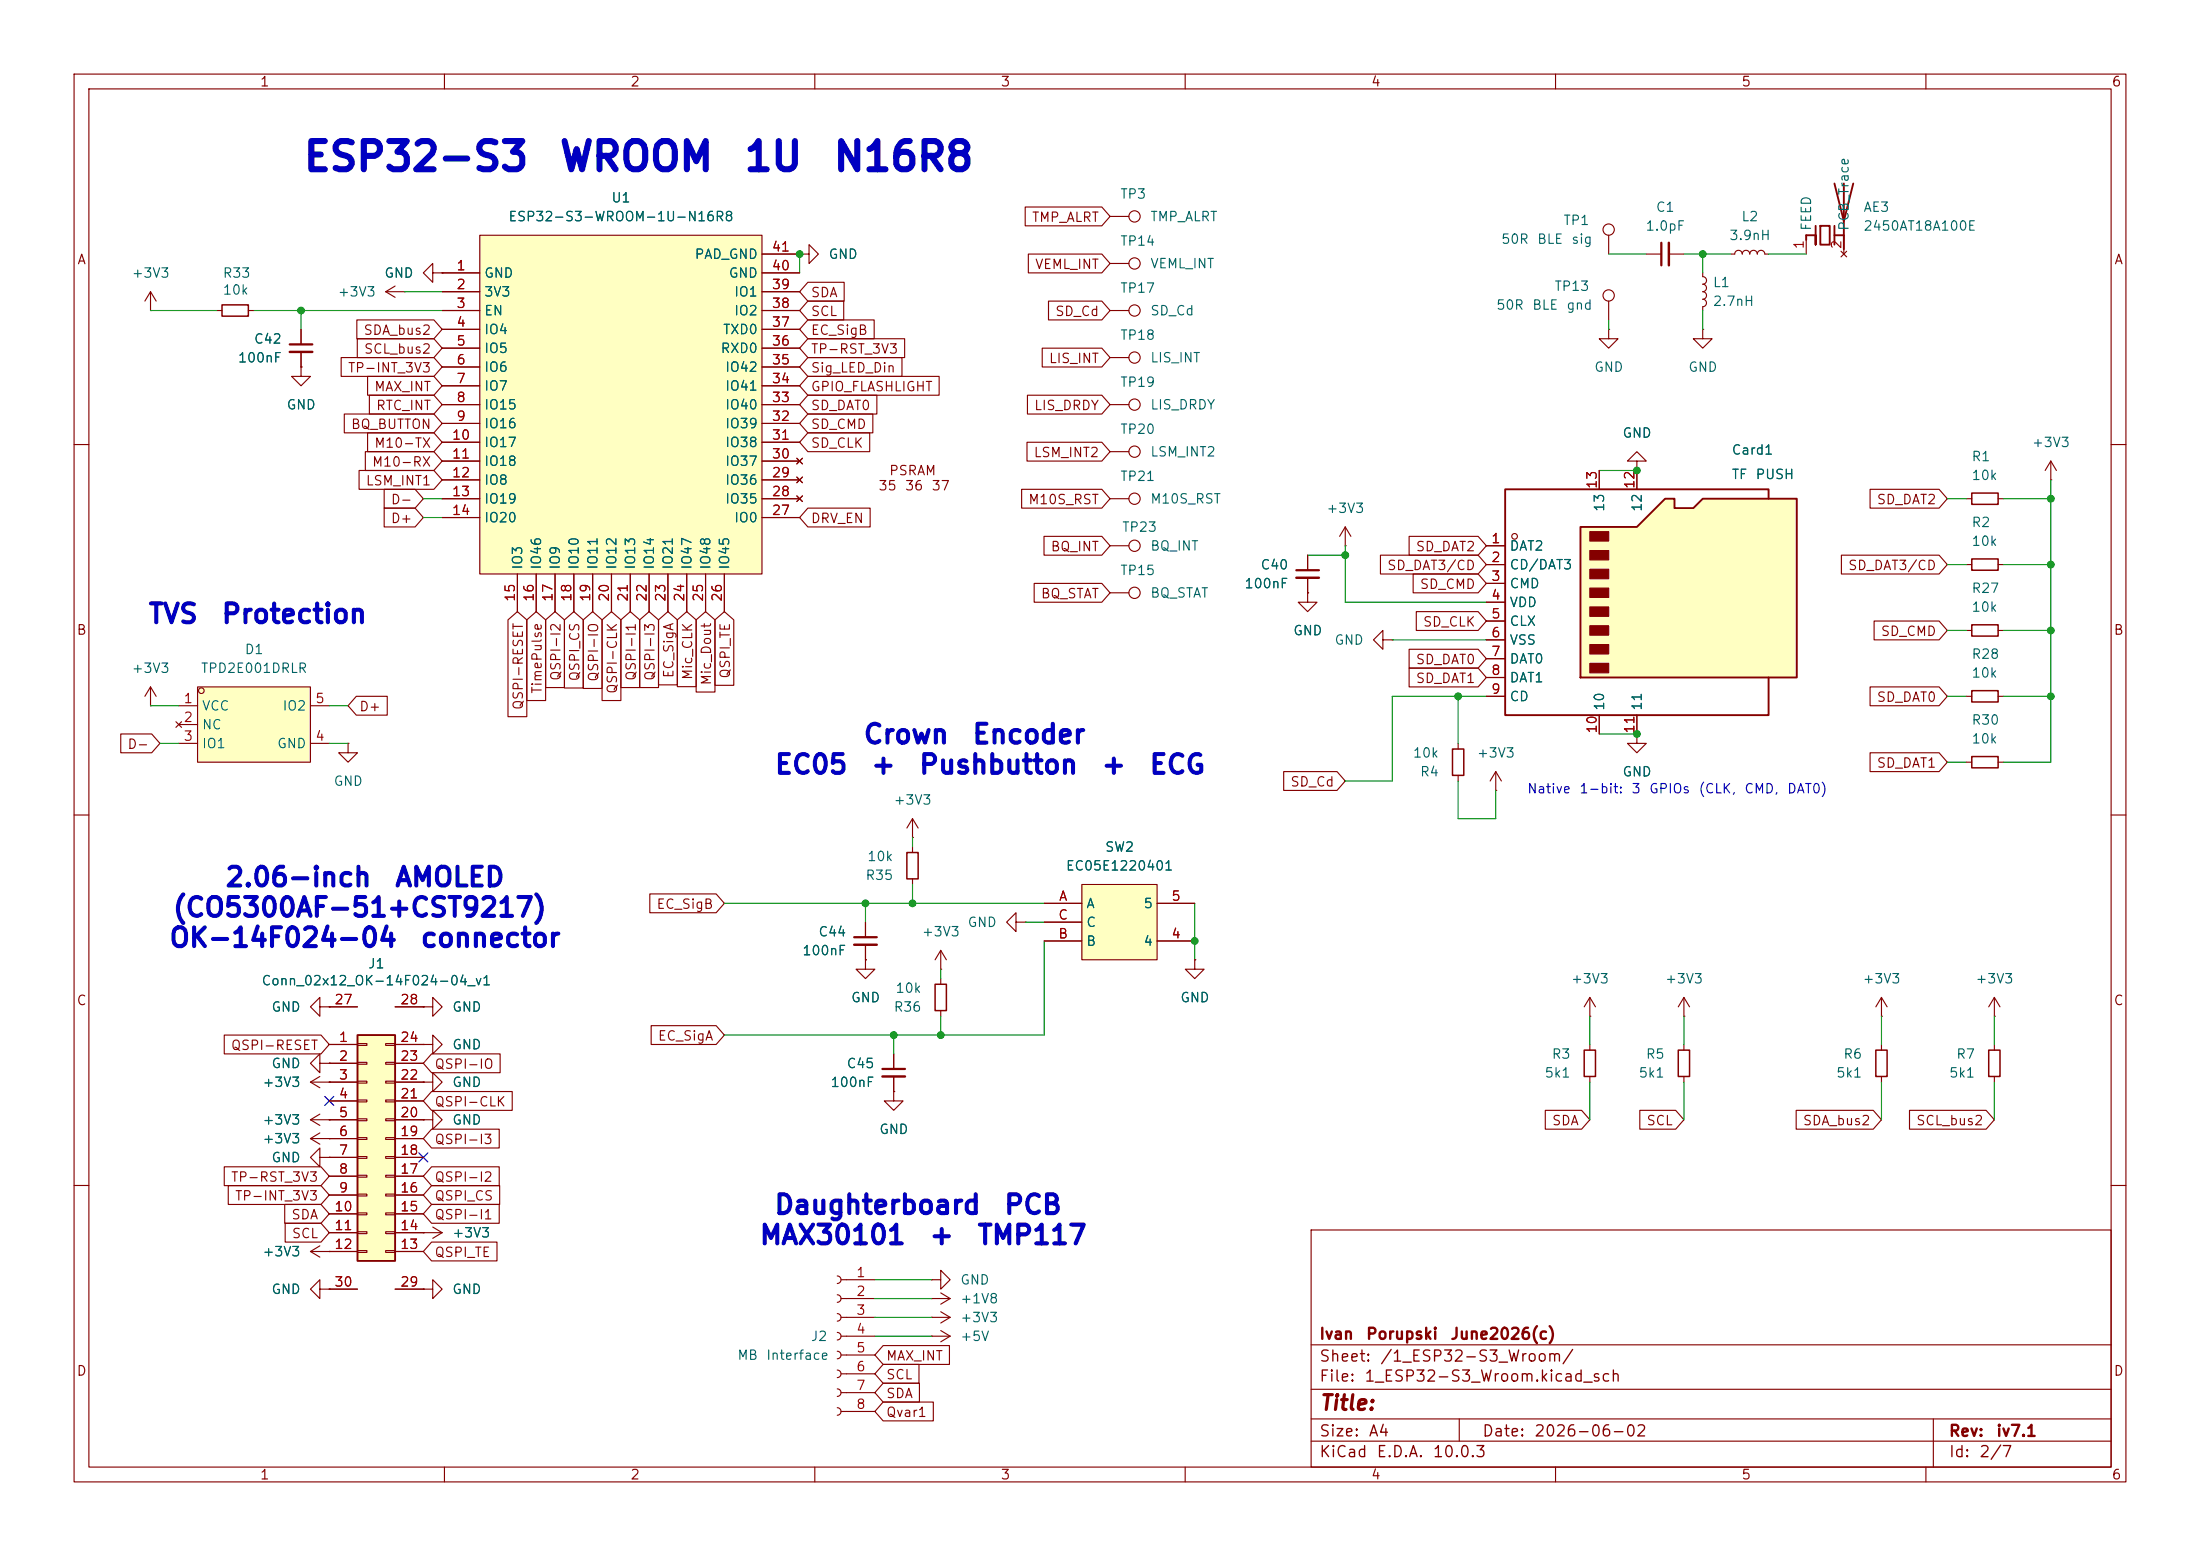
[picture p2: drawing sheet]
<svg xmlns="http://www.w3.org/2000/svg" width="297mm" height="210mm" viewBox="0 0 297 210" stroke-linecap="round" stroke-linejoin="round" font-family="sans-serif">
<g fill="none" stroke="#840000" stroke-width=".15">
<path d="M10 10h277v190h-277zM12 12h273v186h-273zM60 10v2M110 10v2M160 10v2M210 10v2M260 10v2M20.3 39.4l-.7 1.2M20.3 39.4l.8 1.2M20.3 39.4v2.5M52.1 39.4l1.2 .7M52.1 39.4h2.5"/>
<path d="M53.3 38.6l-1.2 .8M54.6 39.4h.1M149.9 29.2h2.5M149.9 35.6h2.5M222.2 34.3h2.1M225.3 34.3h2M20.3 41.9h.1M29.2 41.9h.8M33.5 41.9h.8M40.6 49.5v1.3h1.3l-1.3 1.3-1.2-1.3h1.2M40.6 49.5h.1M40.6 44.5v2"/>
<path d="M40.6 47.5v2M149.9 54.6h2.5M149.9 48.3h2.5M217.2 44.5v1.2h1.2l-1.2 1.3-1.3-1.3h1.3M217.2 44.5h.1M217.2 40.6v2.6M229.9 44.5v1.2h1.2l-1.2 1.3-1.3-1.3h1.3M229.9 44.5h.1M10 60h2M149.9 67.3h2.5M149.9 73.7h2.5M149.9 61h2.5"/>
<path d="M221 62.2h1.2l-1.2-1.2-1.3 1.2h1.3v1.3M221 63.5h.1M265.4 67.3h.8M265.4 76.2h.8M269.7 67.3h.8M269.7 76.2h.8M276.9 64.8h.1M276.9 62.2l-.8 1.3M276.9 62.2l.7 1.3M276.9 62.2v2.6M285 60h2M149.9 80h2.5"/>
<path d="M265.4 85.1h.8M269.7 85.1h.8M10 110h2M47 100.3v1.3h1.3l-1.3 1.3-1.3-1.3h1.3M47 100.3h.1M285 110h2M116.8 129.5v1.3h1.3l-1.3 1.3-1.2-1.3h1.2M116.8 129.5h.1M116.8 124.5v2M116.8 127.5v2M127 132.1v.7M127 136.4v.8"/>
<path d="M161.3 129.5v1.3h1.3l-1.3 1.3-1.3-1.3h1.3M161.3 129.5h.1M10 160h2M57.1 166.4h.1M57.1 166.4h2.6M58.4 165.6l1.3 .8M59.7 166.4l-1.3 .7M125.7 177.8h.1M125.7 177.8h2.6M127 177l1.3 .8M128.3 177.8l-1.3 .8M177 166h108v32h-108z"/>
<path d="M285 160h2M60 198v2M110 198v2M160 198v2M177 194.5h108M177 191.5h108M177 187.5h108M177 181.5h108M197 191.5v3M210 198v2M260 198v2M261 191.5v6.5"/>
<circle cx="153.2" cy="35.6" r=".76"/>
<circle cx="153.2" cy="29.2" r=".76"/>
<circle cx="217.2" cy="39.9" r=".76"/>
<circle cx="153.2" cy="54.6" r=".76"/>
<circle cx="153.2" cy="48.3" r=".76"/>
<circle cx="153.2" cy="67.3" r=".76"/>
<circle cx="153.2" cy="61" r=".76"/>
<circle cx="153.2" cy="73.7" r=".76"/>
<circle cx="153.2" cy="80" r=".76"/>
</g>
<path d="M224.3 32.8v3M39.1 46.5h3.1M115.3 126.5h3.1" fill="none" stroke="#840000" stroke-width=".3"/>
<path d="M225.3 32.8v3M39.1 47.5h3.1M115.3 127.5h3.1" fill="none" stroke="#840000" stroke-width=".33"/>
<path d="M30 41.1h3.5v1.6h-3.5zM266.2 66.5h3.5v1.6h-3.5zM266.2 75.4h3.5v1.6h-3.5zM266.2 84.3h3.5v1.6h-3.5zM126.2 132.8h1.6v3.6h-1.6z" fill="none" stroke="#840000" stroke-width=".2"/>
<path d="M146 119.4h10.2v10.1h-10.2z" fill="#ffffc2"/>
<g fill="none" stroke="#840000" stroke-width=".15">
<path d="M149.9 41.9h2.5M146 119.4h10.2v10.1h-10.2zM141 127h5M141 121.9h5M141 124.5h5M156.2 127h5.1M156.2 121.9h5.1M120.6 147.3v1.3h1.3l-1.3 1.3-1.2-1.3h1.2M120.6 147.3h.1M120.6 142.2v2.1M120.6 145.3v2M113 172.2a.51 .51 0 0 1 .5 .5 .51 .51 0 0 1-.5 .5"/>
<path d="M113 174.8a.51 .51 0 0 1 .5 .5 .51 .51 0 0 1-.5 .5M113 177.3a.51 .51 0 0 1 .5 .5 .51 .51 0 0 1-.5 .5M113 179.8a.51 .51 0 0 1 .5 .5 .51 .51 0 0 1-.5 .5M113.5 172.7h4.6M113.5 175.3h4.6M113.5 177.8h4.6M125.7 172.7h1.3v-1.2l1.3 1.2-1.3 1.3v-1.3M125.7 172.7h.1M125.7 175.3h.1M125.7 175.3h2.6M127 174.5l1.3 .8M127 179.6l1.3 .7"/>
<path d="M128.3 175.3l-1.3 .7M113 182.4a.51 .51 0 0 1 .5 .5 .51 .51 0 0 1-.5 .5M113 184.9a.51 .51 0 0 1 .5 .5 .51 .51 0 0 1-.5 .5M113 187.5a.51 .51 0 0 1 .5 .5 .51 .51 0 0 1-.5 .5M113 190a.51 .51 0 0 1 .5 .5 .51 .51 0 0 1-.5 .5M113.5 180.3h4.6M113.5 182.9h4.6M113.5 185.4h4.6M113.5 188h4.6M113.5 190.5h4.6M125.7 180.3h.1M125.7 180.3h2.6"/>
<path d="M128.3 180.3l-1.3 .8"/>
<circle cx="153.2" cy="41.9" r=".76"/>
</g>
<path d="M119.1 144.3h3.1" fill="none" stroke="#840000" stroke-width=".3"/>
<path d="M119.1 145.3h3.1" fill="none" stroke="#840000" stroke-width=".33"/>
<path d="M64.8 31.8h38.1v45.7h-38.1z" fill="#ffffc2"/>
<g fill="none" stroke="#840000" stroke-width=".15">
<path d="M58.4 36.8v-1.2l-1.3 1.2 1.3 1.3v-1.3h1.3M59.7 36.8h.1M59.7 36.8h5.1M59.7 39.4h5.1M64.8 31.8h38.1v45.7h-38.1zM102.9 36.8h5M102.9 39.4h5M102.9 34.3h5M107.9 34.3h1.3v-1.3l1.3 1.3-1.3 1.3v-1.3M107.9 34.3h.1M217.2 31.8v2.5M229.9 36.8v.5a.51 .51 0 0 1 .5 .5 .51 .51 0 0 1-.5 .6"/>
<path d="M229.9 38.4a.51 .51 0 0 1 .5 .5 .51 .51 0 0 1-.5 .5M229.9 39.4a.51 .51 0 0 1 .5 .5 .51 .51 0 0 1-.5 .5 .5 .5 0 0 1 .5 .5 .5 .5 0 0 1-.5 .5M233.7 34.3h.5a.51 .51 0 0 1 .5-.5 .51 .51 0 0 1 .5 .5 .51 .51 0 0 1 .5-.5 .51 .51 0 0 1 .5 .5 .51 .51 0 0 1 .5-.5 .51 .51 0 0 1 .5 .5 .51 .51 0 0 1 .5-.5 .51 .51 0 0 1 .6 .5h.5M243.8 31.8v2.5M248.5 33.9l.8 .8M248.9 31.8v2.5M249.3 33.9l-.8 .8M59.7 41.9h5.1M59.7 44.5h5.1M59.7 47h5.1M59.7 49.5h5.1M59.7 52.1h5.1"/>
<path d="M59.7 54.6h5.1M59.7 57.2h5.1M59.7 59.7h5.1M102.9 41.9h5M102.9 44.5h5M102.9 47h5M102.9 49.5h5M102.9 52.1h5M102.9 54.6h5M102.9 57.2h5M102.9 59.7h5M229.9 41.4v.5"/>
<path d="M59.7 62.2h5.1M59.7 64.8h5.1M59.7 67.3h5.1M59.7 69.9h5.1M69.8 77.5v5.1M72.4 77.5v5.1M74.9 77.5v5.1M77.5 77.5v5.1M80 77.5v5.1M82.5 77.5v5.1M85.1 77.5v5.1M87.6 77.5v5.1"/>
<path d="M90.2 77.5v5.1M92.7 77.5v5.1M95.2 77.5v5.1M97.8 77.5v5.1M102.9 62.2h5M102.9 64.8h5M102.9 67.3h5M102.9 69.9h5M107.6 66.9l.7 .8M107.6 64.4l.7 .8M107.6 61.8l.7 .8M108.3 66.9l-.7 .8"/>
<path d="M108.3 64.4l-.7 .8M108.3 61.8l-.7 .8M123.2 113h.1M123.2 110.5v2.5M123.2 114.3v.8M123.2 118.6v.8M123.2 110.5l-.8 1.3M123.2 110.5l.8 1.3M127 130.8h.1M127 128.3l-.8 1.2M127 128.3l.8 1.2M127 128.3v2.5"/>
<path d="M137.2 124.5v-1.3l-1.3 1.3 1.3 1.2v-1.2h1.2M138.4 124.5h.1M214.6 137.2h.1M214.6 134.6l-.7 1.3M214.6 134.6l.8 1.3M214.6 134.6v2.6"/>
<circle cx="217.2" cy="31" r=".76"/>
</g>
<path d="M122.4 115.1h1.6v3.5h-1.6z" fill="none" stroke="#840000" stroke-width=".2"/>
<path d="M245.1 30.5v2.5v-1.2h-1.3v.6M245.7 30.5h1.3v2.5h-1.3zM247.6 24.8l1.3 5 1.3-5M247.6 31.8h1.3M247.6 30.5v2.5M248.9 24.8v8.9" fill="none" stroke="#840000" stroke-width=".25"/>
<path d="M48.3 139.7h5v30.5h-5z" fill="#ffffc2"/>
<path d="M48.3 139.7h5v30.5h-5z" fill="none" stroke="#840000" stroke-width=".25"/>
<g fill="none" stroke="#840000" stroke-width=".15">
<path d="M186.7 86.4v-1.3l-1.3 1.3 1.3 1.2v-1.2h1.3M188 86.4h.1M221 99.1v1.2h1.2l-1.2 1.3-1.3-1.3h1.3M221 99.1h.1M196.8 100.3v.8M196.8 104.6v.8M201.9 106.7h.1M201.9 104.1l-.7 1.3M201.9 104.1l.8 1.3M201.9 104.1v2.6M43.2 135.9v-1.3l-1.3 1.3 1.3 1.3v-1.3h1.2M44.4 135.9h.1"/>
<path d="M44.4 135.9h3.9M53.3 135.9h3.8M41.9 146.1h6.4M41.9 151.1h6.4M41.9 153.7h6.4M41.9 146.1l1.3 .7M41.9 153.7l1.3 .7M41.9 151.1l1.3 .8M43.2 143.5v-1.3l-1.3 1.3 1.3 1.3v-1.3h1.2M43.2 156.2v-1.3l-1.3 1.3 1.3 1.3v-1.3h1.2M43.2 145.3l-1.3 .8M43.2 152.9l-1.3 .8"/>
<path d="M43.2 150.4l-1.3 .7M44.4 143.5h.1M44.4 146.1h.1M44.4 153.7h.1M44.4 156.2h.1M44.4 151.1h.1M44.4 141h3.9M44.4 143.5h3.9M44.4 148.6h3.9M44.4 156.2h3.9M44.4 158.8h3.9M48.3 140.8h1.2v.3h-1.2z"/>
<path d="M48.3 143.4h1.2v.2h-1.2zM48.3 145.9h1.2v.3h-1.2zM48.3 148.5h1.2v.2h-1.2zM48.3 151h1.2v.3h-1.2zM48.3 153.5h1.2v.3h-1.2zM48.3 156.1h1.2v.2h-1.2zM48.3 158.6h1.2v.3h-1.2zM52.1 140.8h1.2v.3h-1.2zM52.1 143.4h1.2v.2h-1.2zM52.1 145.9h1.2v.3h-1.2zM52.1 148.5h1.2v.2h-1.2zM52.1 151h1.2v.3h-1.2z"/>
<path d="M52.1 153.5h1.2v.3h-1.2zM52.1 156.1h1.2v.2h-1.2zM52.1 158.6h1.2v.3h-1.2zM53.3 141h3.8M53.3 143.5h3.8M53.3 146.1h3.8M53.3 148.6h3.8M53.3 151.1h3.8M53.3 153.7h3.8M53.3 156.2h3.8M53.3 158.8h3.8M44.4 161.3h3.9"/>
<path d="M44.4 163.8h3.9M44.4 166.4h3.9M44.4 168.9h3.9M44.4 174h3.9M48.3 161.2h1.2v.2h-1.2zM48.3 163.7h1.2v.3h-1.2zM48.3 166.2h1.2v.3h-1.2zM48.3 168.8h1.2v.2h-1.2zM52.1 161.2h1.2v.2h-1.2zM52.1 163.7h1.2v.3h-1.2zM52.1 166.2h1.2v.3h-1.2zM52.1 168.8h1.2v.2h-1.2z"/>
<path d="M53.3 161.3h3.8M53.3 163.8h3.8M53.3 166.4h3.8M53.3 168.9h3.8M53.3 174h3.8M57.1 174h1.3v-1.3l1.3 1.3-1.3 1.3v-1.3M57.1 174h.1"/>
</g>
<path d="M196.1 101.1h1.5v3.5h-1.5z" fill="none" stroke="#840000" stroke-width=".2"/>
<path d="M213.4 71.1h7.6l3.8-3.8h1.3v1.3h2.5l1.3-1.3h12.7v24.1h-29.2z" fill="#ffffc2"/>
<g fill="none" stroke="#840000" stroke-width=".15">
<path d="M176.5 74.9v2.1M176.5 78v2M181.6 73.7h.1M181.6 71.1l-.8 1.3M181.6 71.1l.8 1.3M181.6 71.1v2.6M200.7 73.7h2.5M200.7 76.2h2.5M200.7 78.7h2.5M215.9 63.5v2.5M221 63.5v2.5M176.5 80v1.3h1.3l-1.3 1.3-1.2-1.3h1.2"/>
<path d="M176.5 80h.1M200.7 81.3h2.5M200.7 83.8h2.5M200.7 86.4h2.5M200.7 88.9h2.5M200.7 91.4h2.5M200.7 94h2.5M215.9 96.5v2.6M221 96.5v2.6M265.4 94h.8M269.7 94h.8M265.4 102.9h.8"/>
<path d="M269.7 102.9h.8M57.1 135.9h1.3v-1.3l1.3 1.3-1.3 1.3v-1.3M57.1 135.9h.1M227.3 137.2h.1M227.3 134.6l-.7 1.3M227.3 134.6l.8 1.3M227.3 134.6v2.6M254 137.2h.1M254 134.6l-.8 1.3M254 134.6l.8 1.3M254 134.6v2.6M269.2 137.2h.1"/>
<path d="M269.2 134.6v2.6M269.2 134.6l-.7 1.3M269.2 134.6l.8 1.3M57.1 151.1h1.3v-1.2l1.3 1.2-1.3 1.3v-1.3M57.1 151.1h.1M214.6 141v.7M214.6 145.3v.8M227.3 141v.7M227.3 145.3v.8M254 141v.7M254 145.3v.8M269.2 141v.7"/>
<path d="M269.2 145.3v.8"/>
<circle cx="204.5" cy="72.4" r=".38"/>
</g>
<path d="M213.4 71.1h7.6l3.8-3.8h1.3v1.3h2.5l1.3-1.3h12.7v24.1h-29.2zM238.8 67.3v-1.3h-35.6v30.5h35.6v-5.1" fill="none" stroke="#840000" stroke-width=".25"/>
<g fill="#840000" stroke="#840000" stroke-width=".15">
<path d="M214.6 71.8h2.6v1.2h-2.6z"/>
<path d="M214.6 74.3h2.6v1.3h-2.6z"/>
<path d="M214.6 76.8h2.6v1.3h-2.6z"/>
<path d="M214.6 79.4h2.6v1.2h-2.6z"/>
<path d="M214.6 81.9h2.6v1.3h-2.6z"/>
<path d="M214.6 84.5h2.6v1.2h-2.6z"/>
<path d="M214.6 87h2.6v1.3h-2.6z"/>
<path d="M214.6 89.5h2.6v1.3h-2.6z"/>
</g>
<path d="M266.2 93.2h3.5v1.5h-3.5zM266.2 102.1h3.5v1.5h-3.5zM213.9 141.7h1.5v3.6h-1.5zM226.6 141.7h1.5v3.6h-1.5zM253.2 141.7h1.6v3.6h-1.6zM268.5 141.7h1.5v3.6h-1.5z" fill="none" stroke="#840000" stroke-width=".2"/>
<path d="M175 77h3.1" fill="none" stroke="#840000" stroke-width=".3"/>
<path d="M175 78h3.1" fill="none" stroke="#840000" stroke-width=".33"/>
<path d="M26.7 92.7h15.2v10.2h-15.2z" fill="#ffffc2"/>
<g fill="none" stroke="#840000" stroke-width=".15">
<path d="M59.7 36.8h.1M59.7 36.8h5.1M59.7 39.4h5.1M102.9 36.8h5M102.9 39.4h5M102.9 34.3h5M107.9 34.3h.1M109.1 38.1h4.9v2.5h-4.9l-1.2-1.2zM138.4 27.9h10.3l1.2 1.3-1.2 1.3h-10.3zM138.8 34.3h9.9l1.2 1.3-1.2 1.2h-9.9zM40.6 49.5h.1M40.6 44.5v2"/>
<path d="M40.6 47.5v2M46.1 48.3h12.5l1.1 1.2-1.1 1.3h-12.5zM46.5 55.9h12.1l1.1 1.3-1.1 1.2h-12.1zM48.2 43.2h10.4l1.1 1.3-1.1 1.2h-10.4zM48.2 45.7h10.4l1.1 1.3-1.1 1.3h-10.4zM49.6 50.8h9l1.1 1.3-1.1 1.2h-9zM49.6 58.4h9l1.1 1.3-1.1 1.3h-9zM49.9 53.3h8.7l1.1 1.3-1.1 1.3h-8.7zM59.7 41.9h5.1M59.7 44.5h5.1M59.7 47h5.1M59.7 49.5h5.1"/>
<path d="M59.7 52.1h5.1M59.7 54.6h5.1M59.7 57.2h5.1M59.7 59.7h5.1M102.9 41.9h5M102.9 44.5h5M102.9 47h5M102.9 49.5h5M102.9 52.1h5M102.9 54.6h5M102.9 57.2h5M102.9 59.7h5"/>
<path d="M109.1 45.7h13v2.6h-13l-1.2-1.3zM109.1 50.8h17.7v2.5h-17.7l-1.2-1.2zM109.1 48.3h12.7v2.5h-12.7l-1.2-1.3zM109.1 40.6h4.8v2.6h-4.8l-1.2-1.3zM109.1 55.9h8.7v2.5h-8.7l-1.2-1.2zM109.1 53.3h9.3v2.6h-9.3l-1.2-1.3zM109.1 58.4h8.3v2.6h-8.3l-1.2-1.3zM109.1 43.2h8.9v2.5h-8.9l-1.2-1.2zM138.6 59.7h10.1l1.2 1.3-1.2 1.2h-10.1zM138.7 53.3h10l1.2 1.3-1.2 1.3h-10zM140.7 47h8l1.2 1.3-1.2 1.2h-8zM141.5 40.6h7.2l1.2 1.3-1.2 1.3h-7.2z"/>
<path d="M48.5 63.5h10.1l1.1 1.3-1.1 1.2h-10.1zM49.3 61h9.3l1.1 1.2-1.1 1.3h-9.3zM51.9 68.6h4.1l1.1 1.3-1.1 1.2h-4.1zM51.9 66h4.1l1.1 1.3-1.1 1.3h-4.1zM59.7 62.2h5.1M59.7 64.8h5.1M59.7 67.3h5.1M59.7 69.9h5.1M69.8 77.5v5.1M72.4 77.5v5.1M74.9 77.5v5.1M77.5 77.5v5.1"/>
<path d="M80 77.5v5.1M82.5 77.5v5.1M85.1 77.5v5.1M87.6 77.5v5.1M90.2 77.5v5.1M92.7 77.5v5.1M95.2 77.5v5.1M97.8 77.5v5.1M102.9 62.2h5M102.9 64.8h5M102.9 67.3h5M102.9 69.9h5"/>
<path d="M107.6 66.9l.7 .8M107.6 64.4l.7 .8M107.6 61.8l.7 .8M108.3 66.9l-.7 .8M108.3 64.4l-.7 .8M108.3 61.8l-.7 .8M109.1 68.6h8.4v2.5h-8.4l-1.2-1.2zM137.9 66h10.8l1.2 1.3-1.2 1.3h-10.8zM139.6 78.7h9.1l1.2 1.3-1.2 1.3h-9.1zM140.9 72.4h7.8l1.2 1.3-1.2 1.2h-7.8zM176.5 74.9v2.1M176.5 78v2"/>
<path d="M186.4 74.9h13.1l1.2 1.3-1.2 1.3h-13.1zM190.2 72.4h9.3l1.2 1.3-1.2 1.2h-9.3zM190.8 77.5h8.7l1.2 1.2-1.2 1.3h-8.7zM200.7 73.7h2.5M200.7 76.2h2.5M200.7 78.7h2.5M215.9 63.5v2.5M221 63.5h.1M221 63.5v2.5M248.6 74.9h13.2l1.1 1.3-1.1 1.3h-13.2zM252.5 66h9.3l1.1 1.3-1.1 1.3h-9.3zM16.3 99.1h4.2l1.1 1.2-1.1 1.3h-4.2z"/>
<path d="M20.3 95.3h.1M20.3 92.7l-.7 1.3M20.3 92.7l.8 1.3M20.3 92.7v2.6M23.7 97.4l.8 .8M24.1 95.3h2.6M24.1 97.8h2.6M24.5 97.4l-.8 .8M26.7 92.7h15.2v10.2h-15.2zM41.9 95.3h2.5M48.1 94h4.2v2.5h-4.2l-1.1-1.2zM68.6 83.7l1.2-1.1 1.3 1.1v13h-2.5z"/>
<path d="M71.1 83.7l1.3-1.1 1.3 1.1v10.9h-2.6zM73.7 83.7l1.2-1.1 1.3 1.1v9.1h-2.5zM76.2 83.7l1.3-1.1 1.2 1.1v9.2h-2.5zM78.7 83.7l1.3-1.1 1.3 1.1v9.2h-2.6zM81.3 83.7l1.2-1.1 1.3 1.1v10.9h-2.5zM83.8 83.7l1.3-1.1 1.3 1.1v9.1h-2.6zM86.4 83.7l1.2-1.1 1.3 1.1v9.1h-2.5zM88.9 83.7l1.3-1.1 1.2 1.1v8.7h-2.5zM91.4 83.7l1.3-1.1 1.3 1.1v9h-2.6zM94 83.7l1.2-1.1 1.3 1.1v9.7h-2.5zM96.5 83.7l1.3-1.1 1.3 1.1v8.8h-2.6zM176.5 80h.1"/>
<path d="M190.2 87.6h9.3l1.2 1.3-1.2 1.3h-9.3zM190.2 90.2h9.3l1.2 1.2-1.2 1.3h-9.3zM191.2 82.5h8.3l1.2 1.3-1.2 1.3h-8.3zM200.7 81.3h2.5M200.7 83.8h2.5M200.7 86.4h2.5M200.7 88.9h2.5M200.7 91.4h2.5M200.7 94h2.5M215.9 96.5v2.6M221 99.1h.1M221 96.5v2.6"/>
<path d="M252.5 92.7h9.3l1.1 1.3-1.1 1.3h-9.3zM253 83.8h8.8l1.1 1.3-1.1 1.3h-8.8zM24.1 100.3h2.6M41.9 100.3h2.5M173.3 104.1h7.2l1.1 1.3-1.1 1.3h-7.2zM252.5 101.6h9.3l1.1 1.3-1.1 1.2h-9.3zM30.3 139.7h13l1.1 1.3-1.1 1.2h-13zM44.4 135.9h.1M44.4 135.9h3.9M53.3 135.9h3.8M57.1 135.9h.1M87.7 120.6h9l1.1 1.3-1.1 1.3h-9z"/>
<path d="M87.9 138.4h8.8l1.1 1.3-1.1 1.3h-8.8zM116.8 129.5h.1M116.8 124.5v2M116.8 127.5v2M141 127h5M141 121.9h5M141 124.5h5M156.2 127h5.1M156.2 121.9h5.1M161.3 129.5h.1M30.3 157.5h13l1.1 1.3-1.1 1.2h-13zM44.4 143.5h.1"/>
<path d="M44.4 146.1h.1M44.4 153.7h.1M44.4 156.2h.1M44.4 151.1h.1M44.4 141h3.9M44.4 143.5h3.9M44.4 146.1h3.9M44.4 148.6h3.9M44.4 151.1h3.9M44.4 153.7h3.9M44.4 156.2h3.9M44.4 158.8h3.9"/>
<path d="M53.3 141h3.8M53.3 143.5h3.8M53.3 146.1h3.8M53.3 148.6h3.8M53.3 151.1h3.8M53.3 153.7h3.8M53.3 156.2h3.8M53.3 158.8h3.8M57.1 141h1.3v-1.3l1.3 1.3-1.3 1.2v-1.2M57.1 141h.1M57.1 146.1h1.3v-1.3l1.3 1.3-1.3 1.2v-1.2M57.1 146.1h.1"/>
<path d="M57.1 151.1h.1M58.3 142.2h9.2v2.6h-9.2l-1.2-1.3zM58.3 152.4h9.1v2.5h-9.1l-1.2-1.2zM58.3 157.5h9.1v2.5h-9.1l-1.2-1.2zM58.3 147.3h10.9v2.6h-10.9l-1.2-1.3zM120.6 147.3h.1M120.6 142.2v2.1M120.6 145.3v2M208.6 149.9h4.9l1.1 1.2-1.1 1.3h-4.9zM221.4 149.9h4.8l1.1 1.2-1.1 1.3h-4.8zM242.5 149.9h10.4l1.1 1.2-1.1 1.3h-10.4zM257.8 149.9h10.3l1.1 1.2-1.1 1.3h-10.3z"/>
<path d="M30.8 160h12.5l1.1 1.3-1.1 1.3h-12.5zM38.4 162.6h4.9l1.1 1.2-1.1 1.3h-4.9zM38.5 165.1h4.8l1.1 1.3-1.1 1.2h-4.8zM41.9 168.9l1.3 .8M41.9 168.9h6.4M43.2 174v-1.3l-1.3 1.3 1.3 1.3v-1.3h1.2M43.2 168.1l-1.3 .8M44.4 174h.1M44.4 168.9h.1M44.4 161.3h3.9M44.4 163.8h3.9M44.4 166.4h3.9"/>
<path d="M44.4 174h3.9M53.3 168.9h3.8M53.3 161.3h3.8M53.3 163.8h3.8M53.3 166.4h3.8M53.3 174h3.8M57.1 166.4h.1M57.1 174h.1M58.3 167.6h8.8v2.6h-8.8l-1.2-1.3zM58.3 160h9.2v2.6h-9.2l-1.2-1.3zM58.3 162.6h9.1v2.5h-9.1l-1.2-1.3zM119.2 181.6h9v2.6h-9l-1.1-1.3z"/>
<path d="M119.2 184.1h4.9v2.6h-4.9l-1.1-1.3zM119.2 186.7h4.9v2.5h-4.9l-1.1-1.2zM119.2 189.2h6.8v2.6h-6.8l-1.1-1.3z"/>
<circle cx="27.2" cy="93.2" r=".38"/>
</g>
<g fill="none" stroke="#009600" stroke-width=".15">
<path d="M54.6 39.4h5.1M107.9 34.3v2.5M217.2 34.3h5M227.3 34.3h6.4M229.9 34.3v2.5M238.8 34.3h5M20.3 41.9h8.9M34.3 41.9h25.4M40.6 41.9v2.6M217.2 43.2v1.3M229.9 41.9v2.6M57.1 67.3h2.6"/>
<path d="M57.1 69.9h2.6M176.5 74.9h5.1M181.6 73.7v7.6h19.1M215.9 63.5h5.1M262.9 67.3h2.5M262.9 76.2h2.5M270.5 67.3h6.4M270.5 76.2h6.4M276.9 64.8v38.1h-6.4M20.3 95.3h3.8M44.4 95.3h2.6M188 86.4h12.7"/>
<path d="M196.8 94v6.3M200.7 94h-12.7v11.4h-6.4M215.9 99.1h5.1M262.9 94h2.5M262.9 85.1h2.5M270.5 94h6.4M270.5 85.1h6.4M21.6 100.3h2.5M44.4 100.3h2.6M123.2 113v1.3M123.2 119.4v2.5M196.8 105.4v5.1h5.1v-3.8"/>
<path d="M262.9 102.9h2.5M97.8 121.9h43.2M116.8 121.9v2.6M120.6 139.7v2.5M127 130.8v1.3M127 137.2v2.5M138.4 124.5h2.6M141 127v12.7h-43.2M161.3 121.9v7.6M214.6 137.2v3.8M227.3 137.2v3.8M254 137.2v3.8"/>
<path d="M269.2 137.2v3.8M214.6 146.1v5M227.3 146.1v5M254 146.1v5M269.2 146.1v5M118.1 172.7h7.6M118.1 175.3h7.6M118.1 177.8h7.6M118.1 180.3h7.6"/>
</g>
<path d="M43.8 148l1.3 1.2M45.1 148l-1.3 1.2M56.5 155.6l1.3 1.2M57.8 155.6l-1.3 1.2" fill="none" stroke="#000084" stroke-width=".15"/>
<g fill="#009600" stroke="#009600" stroke-width=".14">
<circle cx="196.8" cy="94" r=".46"/>
<circle cx="181.6" cy="74.9" r=".46"/>
<circle cx="221" cy="63.5" r=".46"/>
<circle cx="221" cy="99.1" r=".46"/>
<circle cx="40.6" cy="41.9" r=".46"/>
<circle cx="276.9" cy="76.2" r=".46"/>
<circle cx="276.9" cy="85.1" r=".46"/>
<circle cx="276.9" cy="67.3" r=".46"/>
<circle cx="229.9" cy="34.3" r=".46"/>
<circle cx="127" cy="139.7" r=".46"/>
<circle cx="120.6" cy="139.7" r=".46"/>
<circle cx="161.3" cy="127" r=".46"/>
<circle cx="123.2" cy="121.9" r=".46"/>
<circle cx="116.8" cy="121.9" r=".46"/>
<circle cx="107.9" cy="34.3" r=".46"/>
<circle cx="276.9" cy="94" r=".46"/>
</g>
<g font-size="3.8" fill="#0000c2">
<text x="40.7" y="24">ESP32-S3</text>
<text x="75.3" y="24">WROOM</text>
<text x="100.2" y="24">1U</text>
<text x="112.3" y="24">N16R8</text>
</g>
<g font-size="2.5" fill="#0000c2">
<text x="19.9" y="84.8">TVS</text>
<text x="29.7" y="84.8">Protection</text>
<text x="116.4" y="101">Crown</text>
<text x="131.1" y="101">Encoder</text>
<text x="104.4" y="105.1">EC05</text>
<text x="117.4" y="105.1">+</text>
<text x="123.9" y="105.1">Pushbutton</text>
<text x="148.5" y="105.1">+</text>
<text x="155" y="105.1">ECG</text>
<text x="23.2" y="124.4">(CO5300AF-51+CST9217)</text>
<text x="30.2" y="120.3">2.06-inch</text>
<text x="53.2" y="120.3">AMOLED</text>
<text x="22.7" y="128.5">OK-14F024-04</text>
<text x="56.6" y="128.5">connector</text>
<text x="104.4" y="164.5">Daughterboard</text>
<text x="135.4" y="164.5">PCB</text>
<text x="102.4" y="168.6">MAX30101</text>
<text x="125.3" y="168.6">+</text>
<text x="131.8" y="168.6">TMP117</text>
</g>
<text font-size="2" fill="#840000" x="178" y="190.8">Title:</text>
<g font-size="1.5" fill="#840000">
<text x="178" y="184.2">Sheet:</text>
<text x="178" y="181.2">Ivan</text>
<text x="184.3" y="181.2">Porupski</text>
<text x="186.2" y="184.2">/1_ESP32-S3_Wroom/</text>
<text x="195.7" y="181.2">June2026(c)</text>
<text x="178" y="186.9">File:</text>
<text x="184.1" y="186.9">1_ESP32-S3_Wroom.kicad_sch</text>
<text x="178" y="197.1">KiCad</text>
<text x="178" y="194.3">Size:</text>
<text x="184.7" y="194.3">A4</text>
<text x="185.7" y="197.1">E.D.A.</text>
<text x="193.3" y="197.1">10.0.3</text>
<text x="200" y="194.3">Date:</text>
<text x="207" y="194.3">2026-06-02</text>
<text x="263" y="194.3">Rev:</text>
<text x="263" y="197.1">Id:</text>
<text x="267.1" y="197.1">2/7</text>
<text x="269.4" y="194.3">iv7.1</text>
</g>
<g font-size="1.3" fill="#840000">
<text x="35" y="12">1</text>
<text x="85" y="12">2</text>
<text x="135" y="12">3</text>
<text x="185" y="12">4</text>
<text x="235" y="12">5</text>
<text x="285" y="12">6</text>
<text x="10.3" y="36">A</text>
<text x="139.2" y="30.3">TMP_ALRT</text>
<text x="285.3" y="36">A</text>
<text x="109.4" y="40.4">SDA</text>
<text x="139.6" y="36.6">VEML_INT</text>
<text x="49" y="45.5">SDA_bus2</text>
<text x="109.4" y="43">SCL</text>
<text x="109.4" y="45.5">EC_SigB</text>
<text x="142.4" y="43">SD_Cd</text>
<text x="46.9" y="50.6">TP-INT_3V3</text>
<text x="49" y="48.1">SCL_bus2</text>
<text x="50.4" y="53.1">MAX_INT</text>
<text x="109.4" y="48.1">TP-RST_3V3</text>
<text x="109.4" y="53.1">GPIO_FLASHLIGHT</text>
<text x="109.4" y="50.6">Sig_LED_Din</text>
<text x="141.5" y="49.3">LIS_INT</text>
<text x="47.3" y="58.2">BQ_BUTTON</text>
<text x="50.7" y="55.7">RTC_INT</text>
<text x="109.4" y="58.2">SD_CMD</text>
<text x="109.4" y="55.7">SD_DAT0</text>
<text x="139.5" y="55.7">LIS_DRDY</text>
<text x="49.3" y="65.8">LSM_INT1</text>
<text x="50.1" y="63.3">M10-RX</text>
<text x="50.4" y="60.8">M10-TX</text>
<text x="109.4" y="60.8">SD_CLK</text>
<text x="119.9" y="64.5">PSRAM</text>
<text x="139.5" y="62">LSM_INT2</text>
<text x="52.7" y="70.9">D+</text>
<text x="52.7" y="68.4">D-</text>
<text x="109.4" y="70.9">DRV_EN</text>
<text x="118.5" y="66.5">35</text>
<text x="122.1" y="66.5">36</text>
<text x="125.7" y="66.5">37</text>
<text x="138.7" y="68.4">M10S_RST</text>
<text x="253.3" y="68.4">SD_DAT2</text>
<text x="141.8" y="74.7">BQ_INT</text>
<text x="187.2" y="77.3">SD_DAT3/CD</text>
<text x="191" y="74.7">SD_DAT2</text>
<text x="249.4" y="77.3">SD_DAT3/CD</text>
<text x="140.4" y="81.1">BQ_STAT</text>
<text x="191.6" y="79.8">SD_CMD</text>
<text x="10.3" y="86">B</text>
<text x="191" y="90">SD_DAT0</text>
<text x="192" y="84.9">SD_CLK</text>
<text x="253.8" y="86.2">SD_CMD</text>
<text x="285.3" y="86">B</text>
<text x="70.9" y="95.9" transform="rotate(-90 70.9 95.9)">QSPI-RESET</text>
<text x="73.5" y="93.7" transform="rotate(-90 73.5 93.7)">TimePulse</text>
<text x="76" y="92" transform="rotate(-90 76 92)">QSPI-I2</text>
<text x="78.5" y="92" transform="rotate(-90 78.5 92)">QSPI_CS</text>
<text x="81.1" y="92.1" transform="rotate(-90 81.1 92.1)">QSPI-IO</text>
<text x="83.6" y="93.7" transform="rotate(-90 83.6 93.7)">QSPI-CLK</text>
<text x="86.2" y="92" transform="rotate(-90 86.2 92)">QSPI-I1</text>
<text x="88.7" y="92" transform="rotate(-90 88.7 92)">QSPI-I3</text>
<text x="91.2" y="91.6" transform="rotate(-90 91.2 91.6)">EC_SigA</text>
<text x="93.8" y="91.9" transform="rotate(-90 93.8 91.9)">Mic_CLK</text>
<text x="96.3" y="92.6" transform="rotate(-90 96.3 92.6)">Mic_Dout</text>
<text x="98.9" y="91.7" transform="rotate(-90 98.9 91.7)">QSPI_TE</text>
<text x="191" y="92.5">SD_DAT1</text>
<text x="253.3" y="95">SD_DAT0</text>
<text x="17.1" y="101.4">D-</text>
<text x="48.4" y="96.3">D+</text>
<text x="174.1" y="106.5">SD_Cd</text>
<text x="253.3" y="103.9">SD_DAT1</text>
<text x="88.5" y="123">EC_SigB</text>
<text x="10.3" y="136">C</text>
<text x="285.3" y="136">C</text>
<text x="31.1" y="142">QSPI-RESET</text>
<text x="88.7" y="140.8">EC_SigA</text>
<text x="58.6" y="144.6">QSPI-IO</text>
<text x="58.6" y="149.7">QSPI-CLK</text>
<text x="58.6" y="154.7">QSPI-I3</text>
<text x="209.4" y="152.2">SDA</text>
<text x="222.2" y="152.2">SCL</text>
<text x="243.3" y="152.2">SDA_bus2</text>
<text x="258.6" y="152.2">SCL_bus2</text>
<text x="31.1" y="159.8">TP-RST_3V3</text>
<text x="58.6" y="159.8">QSPI-I2</text>
<text x="31.6" y="162.4">TP-INT_3V3</text>
<text x="39.2" y="164.9">SDA</text>
<text x="39.3" y="167.4">SCL</text>
<text x="58.6" y="162.4">QSPI_CS</text>
<text x="58.6" y="164.9">QSPI-I1</text>
<text x="58.6" y="170">QSPI_TE</text>
<text x="10.3" y="186">D</text>
<text x="119.5" y="183.9">MAX_INT</text>
<text x="285.3" y="186">D</text>
<text x="119.5" y="186.5">SCL</text>
<text x="119.5" y="189">SDA</text>
<text x="119.5" y="191.6">Qvar1</text>
<text x="35" y="200">1</text>
<text x="85" y="200">2</text>
<text x="135" y="200">3</text>
<text x="185" y="200">4</text>
<text x="235" y="200">5</text>
<text x="285" y="200">6</text>
</g>
<g font-size="1.3" fill="#006464">
<text x="82.4" y="27.6">U1</text>
<text x="151.1" y="27.1">TP3</text>
<text x="223.5" y="28.9">C1</text>
<text x="251.5" y="28.9">AE3</text>
<text x="68.5" y="30.2">ESP32-S3-WROOM-1U-N16R8</text>
<text x="93.7" y="35.3">PAD_GND</text>
<text x="111.8" y="35.3">GND</text>
<text x="151.1" y="33.5">TP14</text>
<text x="155.2" y="30.2">TMP_ALRT</text>
<text x="202.6" y="33.2">50R</text>
<text x="207.4" y="33.2">BLE</text>
<text x="211" y="30.7">TP1</text>
<text x="212" y="33.2">sig</text>
<text x="222.1" y="31.5">1.0pF</text>
<text x="233.4" y="32.7">3.9nH</text>
<text x="235" y="30.2">L2</text>
<text x="244.8" y="31.2" transform="rotate(-90 244.8 31.2)">FEED</text>
<text x="249.9" y="31.2" transform="rotate(-90 249.9 31.2)">PCB_Trace</text>
<text x="251.5" y="31.5">2450AT18A100E</text>
<text x="17.7" y="37.8">+3V3</text>
<text x="30" y="40.1">10k</text>
<text x="30" y="37.8">R33</text>
<text x="45.5" y="40.3">+3V3</text>
<text x="51.8" y="37.8">GND</text>
<text x="65.3" y="37.8">GND</text>
<text x="65.3" y="40.3">3V3</text>
<text x="98.3" y="37.8">GND</text>
<text x="99" y="40.3">IO1</text>
<text x="151.1" y="39.8">TP17</text>
<text x="155.2" y="36.5">VEML_INT</text>
<text x="209.8" y="39.6">TP13</text>
<text x="231.1" y="41.6">2.7nH</text>
<text x="231.1" y="39.1">L1</text>
<text x="34.2" y="46.7">C42</text>
<text x="65.3" y="42.9">EN</text>
<text x="65.3" y="45.4">IO4</text>
<text x="65.3" y="48">IO5</text>
<text x="97.2" y="48">RXD0</text>
<text x="97.5" y="45.4">TXD0</text>
<text x="99" y="42.9">IO2</text>
<text x="151.1" y="46.2">TP18</text>
<text x="155.2" y="42.9">SD_Cd</text>
<text x="201.9" y="42.1">50R</text>
<text x="206.8" y="42.1">BLE</text>
<text x="211.4" y="42.1">gnd</text>
<text x="32" y="49.2">100nF</text>
<text x="65.3" y="50.5">IO6</text>
<text x="65.3" y="53">IO7</text>
<text x="97.8" y="53">IO41</text>
<text x="97.8" y="50.5">IO42</text>
<text x="151.1" y="52.5">TP19</text>
<text x="155.2" y="49.2">LIS_INT</text>
<text x="215.1" y="50.5">GND</text>
<text x="227.8" y="50.5">GND</text>
<text x="38.6" y="55.6">GND</text>
<text x="65.3" y="55.6">IO15</text>
<text x="65.3" y="58.1">IO16</text>
<text x="97.8" y="58.1">IO39</text>
<text x="97.8" y="55.6">IO40</text>
<text x="151.1" y="58.9">TP20</text>
<text x="155.2" y="55.6">LIS_DRDY</text>
<text x="218.9" y="59.4">GND</text>
<text x="65.3" y="60.7">IO17</text>
<text x="65.3" y="63.2">IO18</text>
<text x="65.3" y="65.7">IO8</text>
<text x="97.8" y="65.7">IO36</text>
<text x="97.8" y="63.2">IO37</text>
<text x="97.8" y="60.7">IO38</text>
<text x="151.1" y="65.2">TP21</text>
<text x="155.2" y="61.9">LSM_INT2</text>
<text x="233.7" y="61.7">Card1</text>
<text x="233.7" y="65">TF</text>
<text x="236.9" y="65">PUSH</text>
<text x="266.1" y="62.6">R1</text>
<text x="266.1" y="65.1">10k</text>
<text x="274.2" y="60.7">+3V3</text>
<text x="65.3" y="68.3">IO19</text>
<text x="65.3" y="70.8">IO20</text>
<text x="97.8" y="68.3">IO35</text>
<text x="99" y="70.8">IO0</text>
<text x="155.2" y="68.3">M10S_RST</text>
<text x="179" y="69.6">+3V3</text>
<text x="216.9" y="69.2" transform="rotate(-90 216.9 69.2)">13</text>
<text x="222" y="69.2" transform="rotate(-90 222 69.2)">12</text>
<text x="266.1" y="71.5">R2</text>
<text x="70.8" y="77" transform="rotate(-90 70.8 77)">IO3</text>
<text x="73.4" y="77" transform="rotate(-90 73.4 77)">IO46</text>
<text x="75.9" y="77" transform="rotate(-90 75.9 77)">IO9</text>
<text x="78.4" y="77" transform="rotate(-90 78.4 77)">IO10</text>
<text x="81" y="77" transform="rotate(-90 81 77)">IO11</text>
<text x="83.5" y="77" transform="rotate(-90 83.5 77)">IO12</text>
<text x="86.1" y="77" transform="rotate(-90 86.1 77)">IO13</text>
<text x="88.6" y="77" transform="rotate(-90 88.6 77)">IO14</text>
<text x="91.1" y="77" transform="rotate(-90 91.1 77)">IO21</text>
<text x="93.7" y="77" transform="rotate(-90 93.7 77)">IO47</text>
<text x="96.2" y="77" transform="rotate(-90 96.2 77)">IO48</text>
<text x="98.8" y="77" transform="rotate(-90 98.8 77)">IO45</text>
<text x="151.1" y="77.9">TP15</text>
<text x="151.4" y="72.1">TP23</text>
<text x="155.2" y="74.6">BQ_INT</text>
<text x="170.1" y="77.2">C40</text>
<text x="203.7" y="74.6">DAT2</text>
<text x="203.7" y="77.2">CD/DAT3</text>
<text x="266.1" y="74">10k</text>
<text x="155.2" y="81">BQ_STAT</text>
<text x="167.9" y="79.7">100nF</text>
<text x="203.7" y="79.7">CMD</text>
<text x="203.7" y="82.3">VDD</text>
<text x="266.1" y="82.9">10k</text>
<text x="266.1" y="80.3">R27</text>
<text x="32.9" y="88.6">D1</text>
<text x="174.5" y="86.1">GND</text>
<text x="180.1" y="87.3">GND</text>
<text x="203.7" y="84.8">CLX</text>
<text x="203.7" y="87.3">VSS</text>
<text x="203.7" y="89.9">DAT0</text>
<text x="266.1" y="89.2">R28</text>
<text x="17.7" y="91.1">+3V3</text>
<text x="27" y="91.1">TPD2E001DRLR</text>
<text x="203.7" y="92.4">DAT1</text>
<text x="203.7" y="95">CD</text>
<text x="266.1" y="91.8">10k</text>
<text x="27.2" y="96.2">VCC</text>
<text x="27.2" y="101.3">IO1</text>
<text x="27.2" y="98.8">NC</text>
<text x="37.3" y="101.3">GND</text>
<text x="38.1" y="96.2">IO2</text>
<text x="216.9" y="96" transform="rotate(-90 216.9 96)">10</text>
<text x="222" y="96" transform="rotate(-90 222 96)">11</text>
<text x="266.1" y="100.7">10k</text>
<text x="266.1" y="98.1">R30</text>
<text x="45" y="106.4">GND</text>
<text x="190.6" y="102.6">10k</text>
<text x="191.6" y="105.1">R4</text>
<text x="199.3" y="102.6">+3V3</text>
<text x="218.9" y="105.1">GND</text>
<text x="120.5" y="108.9">+3V3</text>
<text x="116.7" y="119.1">R35</text>
<text x="117" y="116.5">10k</text>
<text x="143.8" y="117.8">EC05E1220401</text>
<text x="149.1" y="115.3">SW2</text>
<text x="130.5" y="125.4">GND</text>
<text x="146.6" y="122.9">A</text>
<text x="146.6" y="125.4">C</text>
<text x="154.3" y="122.9">5</text>
<text x="49.6" y="131">J1</text>
<text x="108.2" y="129.2">100nF</text>
<text x="110.4" y="126.7">C44</text>
<text x="124.4" y="126.7">+3V3</text>
<text x="146.6" y="128">B</text>
<text x="154.3" y="128">4</text>
<text x="35.2" y="133.3">Conn_02x12_OK-14F024-04_v1</text>
<text x="36.6" y="136.9">GND</text>
<text x="61" y="136.9">GND</text>
<text x="114.8" y="135.6">GND</text>
<text x="120.6" y="136.9">R36</text>
<text x="120.8" y="134.3">10k</text>
<text x="159.3" y="135.6">GND</text>
<text x="212" y="133.1">+3V3</text>
<text x="224.7" y="133.1">+3V3</text>
<text x="251.4" y="133.1">+3V3</text>
<text x="266.6" y="133.1">+3V3</text>
<text x="61" y="141.9">GND</text>
<text x="209.4" y="143.2">R3</text>
<text x="222.1" y="143.2">R5</text>
<text x="248.8" y="143.2">R6</text>
<text x="264" y="143.2">R7</text>
<text x="35.3" y="147">+3V3</text>
<text x="36.6" y="144.5">GND</text>
<text x="61" y="147">GND</text>
<text x="112" y="147">100nF</text>
<text x="114.2" y="144.5">C45</text>
<text x="208.4" y="145.8">5k1</text>
<text x="221.1" y="145.8">5k1</text>
<text x="247.8" y="145.8">5k1</text>
<text x="263" y="145.8">5k1</text>
<text x="35.3" y="154.6">+3V3</text>
<text x="35.3" y="152.1">+3V3</text>
<text x="61" y="152.1">GND</text>
<text x="118.6" y="153.4">GND</text>
<text x="36.6" y="157.2">GND</text>
<text x="61" y="167.3">+3V3</text>
<text x="35.3" y="169.9">+3V3</text>
<text x="129.5" y="173.7">GND</text>
<text x="36.6" y="175">GND</text>
<text x="61" y="175">GND</text>
<text x="129.5" y="178.8">+3V3</text>
<text x="129.5" y="176.2">+1V8</text>
<text x="99.5" y="183.9">MB</text>
<text x="103.3" y="183.9">Interface</text>
<text x="109.4" y="181.3">J2</text>
<text x="129.5" y="181.3">+5V</text>
</g>
<g font-size="1.3" fill="#a90000">
<text x="104.1" y="34.3">41</text>
<text x="243.8" y="33.7" transform="rotate(-90 243.8 33.7)">1</text>
<text x="248.9" y="33.7" transform="rotate(-90 248.9 33.7)">2</text>
<text x="61.5" y="36.8">1</text>
<text x="61.5" y="39.3">2</text>
<text x="61.5" y="41.9">3</text>
<text x="104.1" y="41.9">38</text>
<text x="104.1" y="39.3">39</text>
<text x="104.1" y="36.8">40</text>
<text x="61.5" y="44.4">4</text>
<text x="61.5" y="47">5</text>
<text x="104.1" y="47">36</text>
<text x="104.1" y="44.4">37</text>
<text x="61.5" y="49.5">6</text>
<text x="61.5" y="52">7</text>
<text x="104.1" y="52">34</text>
<text x="104.1" y="49.5">35</text>
<text x="60.9" y="59.7">10</text>
<text x="61.5" y="54.6">8</text>
<text x="61.5" y="57.1">9</text>
<text x="104.1" y="59.7">31</text>
<text x="104.1" y="57.1">32</text>
<text x="104.1" y="54.6">33</text>
<text x="60.9" y="62.2">11</text>
<text x="60.9" y="64.7">12</text>
<text x="104.1" y="64.7">29</text>
<text x="104.1" y="62.2">30</text>
<text x="60.9" y="67.3">13</text>
<text x="60.9" y="69.8">14</text>
<text x="104.1" y="69.8">27</text>
<text x="104.1" y="67.3">28</text>
<text x="215.9" y="66.1" transform="rotate(-90 215.9 66.1)">13</text>
<text x="221" y="66.1" transform="rotate(-90 221 66.1)">12</text>
<text x="201.2" y="73.6">1</text>
<text x="201.2" y="76.2">2</text>
<text x="69.8" y="81.3" transform="rotate(-90 69.8 81.3)">15</text>
<text x="72.4" y="81.3" transform="rotate(-90 72.4 81.3)">16</text>
<text x="74.9" y="81.3" transform="rotate(-90 74.9 81.3)">17</text>
<text x="77.4" y="81.3" transform="rotate(-90 77.4 81.3)">18</text>
<text x="80" y="81.3" transform="rotate(-90 80 81.3)">19</text>
<text x="82.5" y="81.3" transform="rotate(-90 82.5 81.3)">20</text>
<text x="85.1" y="81.3" transform="rotate(-90 85.1 81.3)">21</text>
<text x="87.6" y="81.3" transform="rotate(-90 87.6 81.3)">22</text>
<text x="90.1" y="81.3" transform="rotate(-90 90.1 81.3)">23</text>
<text x="92.7" y="81.3" transform="rotate(-90 92.7 81.3)">24</text>
<text x="95.2" y="81.3" transform="rotate(-90 95.2 81.3)">25</text>
<text x="97.8" y="81.3" transform="rotate(-90 97.8 81.3)">26</text>
<text x="201.2" y="78.7">3</text>
<text x="201.2" y="81.3">4</text>
<text x="201.2" y="83.8">5</text>
<text x="201.2" y="86.3">6</text>
<text x="201.2" y="88.9">7</text>
<text x="24.7" y="95.2">1</text>
<text x="42.5" y="95.2">5</text>
<text x="201.2" y="91.4">8</text>
<text x="201.2" y="94">9</text>
<text x="24.7" y="100.3">3</text>
<text x="24.7" y="97.8">2</text>
<text x="42.5" y="100.3">4</text>
<text x="215.9" y="99.1" transform="rotate(-90 215.9 99.1)">10</text>
<text x="221" y="99.1" transform="rotate(-90 221 99.1)">11</text>
<text x="142.8" y="124.4">C</text>
<text x="142.9" y="121.9">A</text>
<text x="158" y="121.9">5</text>
<text x="142.8" y="127">B</text>
<text x="158" y="127">4</text>
<text x="45" y="135.9">27</text>
<text x="53.9" y="135.9">28</text>
<text x="45.6" y="140.9">1</text>
<text x="45.6" y="143.5">2</text>
<text x="53.9" y="143.5">23</text>
<text x="53.9" y="140.9">24</text>
<text x="45.6" y="146">3</text>
<text x="45.6" y="148.6">4</text>
<text x="53.9" y="148.6">21</text>
<text x="53.9" y="146">22</text>
<text x="45.6" y="151.1">5</text>
<text x="45.6" y="153.6">6</text>
<text x="53.9" y="153.6">19</text>
<text x="53.9" y="151.1">20</text>
<text x="45.6" y="156.2">7</text>
<text x="45.6" y="158.7">8</text>
<text x="45.6" y="161.3">9</text>
<text x="53.9" y="161.3">16</text>
<text x="53.9" y="158.7">17</text>
<text x="53.9" y="156.2">18</text>
<text x="45" y="163.8">10</text>
<text x="45" y="166.3">11</text>
<text x="53.9" y="166.3">14</text>
<text x="53.9" y="163.8">15</text>
<text x="45" y="168.9">12</text>
<text x="45" y="174">30</text>
<text x="53.9" y="168.9">13</text>
<text x="53.9" y="174">29</text>
<text x="115.5" y="172.7">1</text>
<text x="115.5" y="175.2">2</text>
<text x="115.5" y="177.8">3</text>
<text x="115.5" y="180.3">4</text>
<text x="115.5" y="182.9">5</text>
<text x="115.5" y="185.4">6</text>
<text x="115.5" y="187.9">7</text>
<text x="115.5" y="190.5">8</text>
</g>
<g font-size="1.3" fill="#0000c2">
<text x="206.1" y="107.4">Native</text>
<text x="213.1" y="107.4">1-bit:</text>
<text x="220.2" y="107.4">3</text>
<text x="222.5" y="107.4">GPIOs</text>
<text x="229.2" y="107.4">(CLK,</text>
<text x="235.4" y="107.4">CMD,</text>
<text x="241.2" y="107.4">DAT0)</text>
</g>
</svg>
